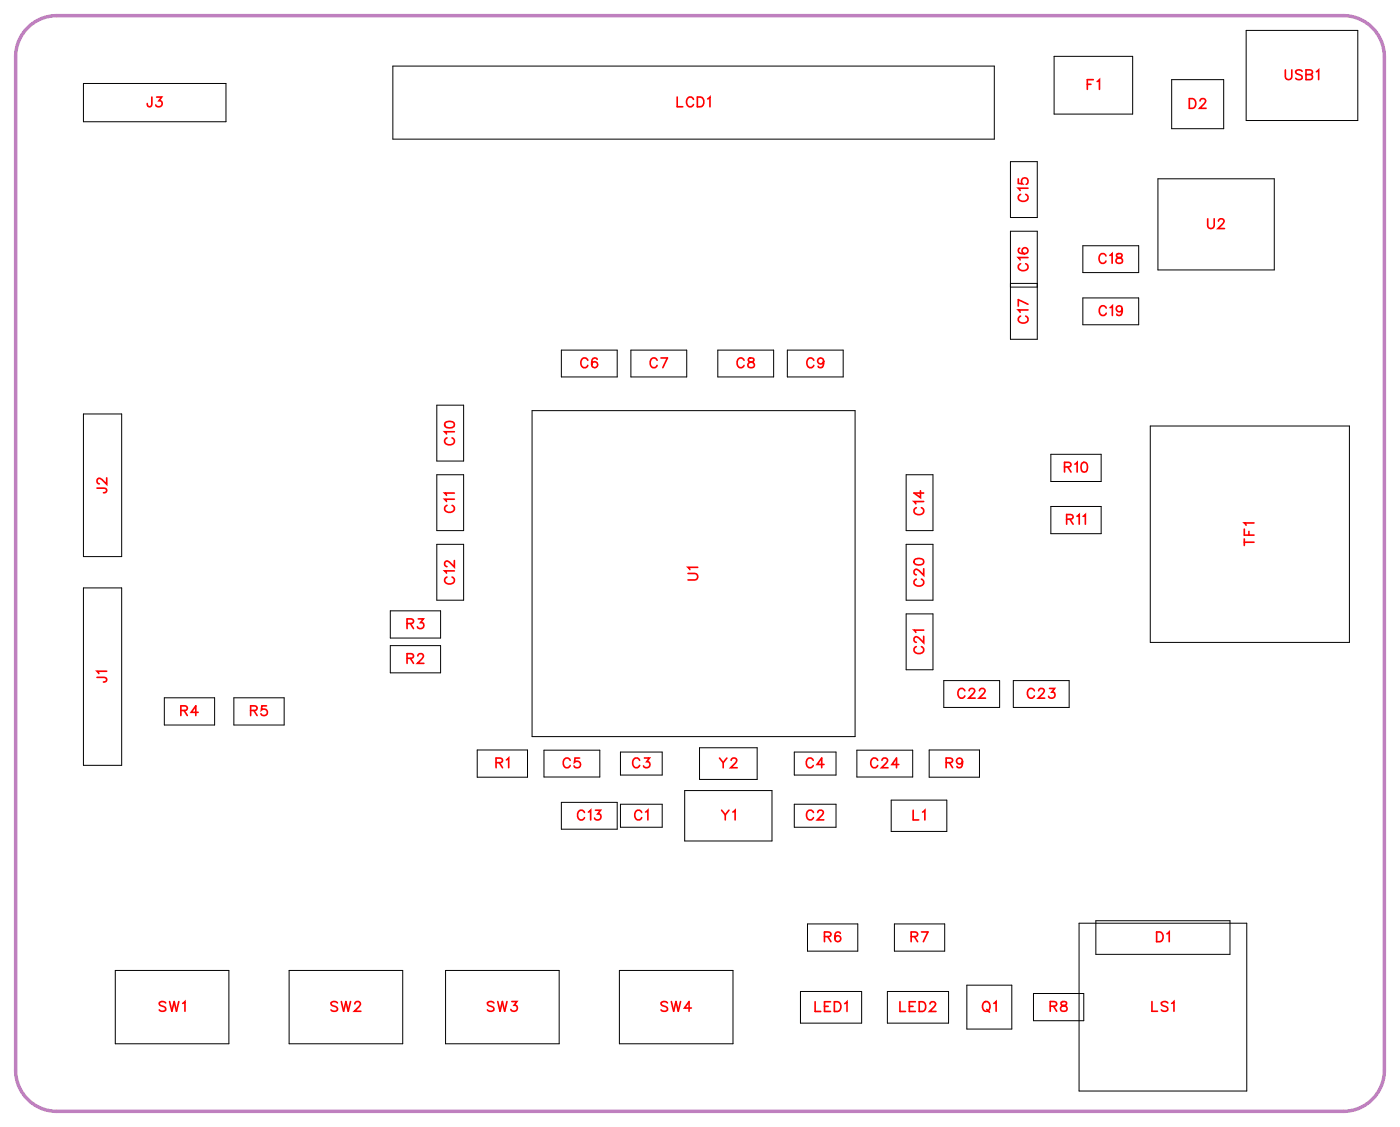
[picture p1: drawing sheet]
<svg xmlns="http://www.w3.org/2000/svg" width="102mm" height="82mm" viewBox="0 0 102 82" stroke-linecap="round" stroke-linejoin="round" font-family="sans-serif">
<path d="M2.3 1.8l.5-.4 .7-.2 .6-.1h94a3 3 0 0 1 3 3v74a3 3 0 0 1-3 3h-94a3 3 0 0 1-3-3v-74a2.99 2.99 0 0 1 1.2-2.3z" fill="none" stroke="#bf80bf" stroke-width=".25"/>
<g fill="none" stroke="#000" stroke-width=".07">
<path d="M6.1 6.1h10.4v2.8h-10.4zM28.7 4.8h43.9v5.4h-43.9zM73.8 11.8h2v4.1h-2zM73.8 16.9h2v7.9h-2zM77 4.1h5.8v4.2h-5.8zM79.1 17.9h4.1v2h-4.1zM84.6 13.1h8.5v6.6h-8.5zM85.6 5.8h3.8v3.6h-3.8zM91 2.2h8.2v6.6h-8.2zM6.1 30.2h2.8v10.4h-2.8zM31.9 29.6h2v4.1h-2zM31.9 34.7h2v4h-2z"/>
<path d="M31.9 39.7h2v4.1h-2zM38.9 30h23.6v23.8h-23.6zM41 25.6h4.1v1.9h-4.1zM46.1 25.6h4.1v1.9h-4.1zM52.4 25.6h4.1v1.9h-4.1zM57.5 25.6h4.1v1.9h-4.1zM66.2 34.7h2v4h-2zM66.2 39.7h2v4.1h-2zM73.8 21h2M73.8 20.7h2M76.8 33.2h3.7v2h-3.7zM76.8 37h3.7v2h-3.7z"/>
<path d="M79.1 21.8h4.1v1.9h-4.1zM84 31.1h14.6v15.8h-14.6zM6.1 42.9h2.8v13h-2.8zM12 50.9h3.7v2h-3.7zM17.1 50.9h3.7v2h-3.7zM28.5 44.6h3.7v2h-3.7zM28.5 47.1h3.7v2h-3.7zM34.9 54.8h3.6v1.9h-3.6zM39.7 54.8h4.1v1.9h-4.1zM41 58.6h4.1v1.9h-4.1zM45.3 54.9h3.1v1.7h-3.1zM45.3 58.7h3.1v1.7h-3.1z"/>
<path d="M50 57.7h6.4v3.7h-6.4zM51.1 54.6h4.2v2.3h-4.2zM58 58.7h3.1v1.7h-3.1zM58 54.9h3.1v1.7h-3.1zM62.6 54.8h4.1v1.9h-4.1zM65.1 58.4h4.1v2.3h-4.1zM66.2 44.8h2v4.1h-2zM67.9 54.8h3.7v1.9h-3.7zM69 49.7h4v2h-4zM74 49.7h4.1v2h-4.1zM8.4 70.9h8.3v5.3h-8.3zM21.1 70.9h8.3v5.3h-8.3z"/>
<path d="M32.6 70.9h8.3v5.3h-8.3zM45.3 70.9h8.3v5.3h-8.3zM58.5 72.4h4.5v2.3h-4.5zM59 67.5h3.7v1.9h-3.7zM64.8 72.4h4.5v2.3h-4.5zM65.3 67.5h3.7v1.9h-3.7zM70.6 71.9h3.3v3.2h-3.3zM75.5 72.5h3.7v2h-3.7zM78.8 67.4h12.3v12.3h-12.3zM80.1 67.2h9.8v2.5h-9.8z"/>
</g>
<g fill="none" stroke="#f00" stroke-width=".12">
<path d="M11.1 7.1v.6l-.3 .1v-.2M11.4 7.1h.4l-.2 .3a.24 .24 0 0 1 .2 .3 .24 .24 0 0 1-.4 0M49.5 7.1v.7h.4M50.7 7.3a.26 .26 0 0 0-.3-.2 .26 .26 0 0 0-.2 .3v.1a.26 .26 0 0 0 .2 .3 .26 .26 0 0 0 .3-.2M50.9 7.1h.3a.38 .38 0 0 1 .2 .3 .38 .38 0 0 1-.2 .4h-.3zM51.7 7.2l.2-.1v.7M74.4 13.1v.3h.3a.25 .25 0 0 1 0-.4 .25 .25 0 0 1 .4 .1 .25 .25 0 0 1-.1 .4M74.5 18.1l-.1 .1a.35 .35 0 0 0 .3 .4 .35 .35 0 0 0 .4-.3 .22 .22 0 0 0-.2-.2 .22 .22 0 0 0-.2 .2 .22 .22 0 0 0 .2 .2M74.6 14.2a.26 .26 0 0 0-.2 .3 .26 .26 0 0 0 .3 .2h.1a.26 .26 0 0 0 .3-.2 .26 .26 0 0 0-.2-.3M74.6 19.3a.26 .26 0 0 0-.2 .3 .26 .26 0 0 0 .3 .2h.1a.26 .26 0 0 0 .3-.2 .26 .26 0 0 0-.2-.3M75.1 13.7h-.7l.1 .2M75.1 18.8h-.7l.1 .2"/>
<path d="M79.4 6.2h.3M79.9 5.8h-.5v.7M80.2 6l.1-.2v.7M80.8 18.7a.26 .26 0 0 0-.3-.2 .26 .26 0 0 0-.2 .3v.2a.26 .26 0 0 0 .2 .2 .26 .26 0 0 0 .3-.1M81.1 18.7l.2-.2v.7M81.6 18.6v.2l.3 .1 .1 .1a.24 .24 0 0 1-.2 .2 .24 .24 0 0 1-.3-.2l.5-.3-.1-.1zM86.9 7.2h.2a.38 .38 0 0 1 .3 .4 .38 .38 0 0 1-.3 .3h-.2zM87.7 7.4l.1-.2h.1l.2 .1-.1 .3-.4 .3h.5M88.2 16v.5l.2 .2 .3-.1v-.6M89 16.1l.2-.1h.1l.1 .1-.1 .2-.3 .4h.5M93.9 5.1v.5l.2 .2 .2-.1 .1-.6M95.1 5.2l-.1-.1-.3 .1v.2l.4 .2v.1l-.1 .1-.3-.1"/>
<path d="M95.4 5.4l.5 .1v.2l-.2 .1h-.3v-.7l.5 .1v.2h-.2M96.2 5.2l.1-.1v.7M7.1 35.6l.6 .1 .1 .2-.2 .1M7.8 34.9v.5l-.3-.4-.3-.1-.1 .2v.1l.2 .1M32.5 30.9l.3-.1a.3 .3 0 0 1 .4 .2 .38 .38 0 0 1-.4 .2 .38 .38 0 0 1-.3-.2zM32.7 32a.26 .26 0 0 0-.2 .3 .26 .26 0 0 0 .3 .2h.1a.26 .26 0 0 0 .3-.2 .26 .26 0 0 0-.2-.3M32.7 36.9a.26 .26 0 0 0-.2 .3 .26 .26 0 0 0 .3 .2h.1a.26 .26 0 0 0 .3-.2 .26 .26 0 0 0-.2-.3M33.2 31.5h-.7l.1 .2M33.2 36.4h-.7l.1 .2M33.2 36h-.7l.1 .2M42.9 26.3a.26 .26 0 0 0-.3-.2 .26 .26 0 0 0-.2 .3v.2a.26 .26 0 0 0 .2 .2 .26 .26 0 0 0 .3-.1M43.6 26.2a.35 .35 0 0 0-.4 .2 .35 .35 0 0 0 .2 .4 .22 .22 0 0 0 .3-.2 .22 .22 0 0 0-.2-.2 .22 .22 0 0 0-.3 .2"/>
<path d="M48 26.3a.26 .26 0 0 0-.3-.2 .26 .26 0 0 0-.2 .3v.2a.26 .26 0 0 0 .2 .2 .26 .26 0 0 0 .3-.1M48.3 26.1h.5l-.4 .7M54.4 26.3a.26 .26 0 0 0-.3-.2 .26 .26 0 0 0-.2 .3v.2a.26 .26 0 0 0 .2 .2 .26 .26 0 0 0 .3-.1M54.7 26.2v.2l.3 .1 .1 .1a.24 .24 0 0 1-.2 .3 .24 .24 0 0 1-.3-.3l.5-.3-.1-.1zM59.5 26.3a.26 .26 0 0 0-.3-.2 .26 .26 0 0 0-.2 .3v.2a.26 .26 0 0 0 .2 .2 .26 .26 0 0 0 .3-.1M60.2 26.4a.22 .22 0 0 1-.3 .2 .22 .22 0 0 1-.1-.4 .22 .22 0 0 1 .3 0l.1 .2a.34 .34 0 0 1-.3 .4l-.1-.1M66.9 37.1a.26 .26 0 0 0-.1 .3 .26 .26 0 0 0 .2 .2h.2a.26 .26 0 0 0 .3-.2 .26 .26 0 0 0-.2-.3M67.2 35.8v.5l-.4-.3h.7M67.5 36.6h-.7l.1 .2M74.6 23.1a.26 .26 0 0 0-.2 .3 .26 .26 0 0 0 .3 .2h.1a.26 .26 0 0 0 .3-.2 .26 .26 0 0 0-.2-.3M75.1 22.6h-.7l.1 .2M75.1 22.2l-.7-.3v.4"/>
<path d="M77.8 34.1h.4v-.2l-.1-.1h-.3v.7M77.9 37.9h.4l.1-.2-.2-.1h-.3v.7M78 34.1l.2 .4M78.2 37.9l.2 .4M78.5 33.9l.2-.1v.7M78.7 37.7l.1-.1v.7M79.1 33.8h.1a.37 .37 0 0 1 .3 .3 .37 .37 0 0 1-.3 .4 .45 .45 0 0 1-.1-.7zM79.1 37.7l.2-.1v.7M80.8 22.5a.26 .26 0 0 0-.3-.2 .26 .26 0 0 0-.2 .3v.2a.26 .26 0 0 0 .2 .2 .26 .26 0 0 0 .3-.1M81.1 22.5l.2-.2v.7M82 22.6a.22 .22 0 0 1-.3 .2 .22 .22 0 0 1-.1-.4 .22 .22 0 0 1 .4 0v.2a.34 .34 0 0 1-.3 .4l-.1-.1M90.9 39.6h.7"/>
<path d="M90.9 38.6v.5h.7M90.9 39.4v.4M91.2 38.8v.3M91.6 38.2h-.7l.1 .1M7.1 49.5h.6l.1 .2-.2 .1M7.8 49h-.7l.1 .2M13.2 51.9l.4-.1 .1-.1-.2-.2h-.3v.7M13.4 51.9l.3 .3M14.5 52h-.5l.3-.5v.7M18.3 51.9l.4-.1 .1-.1-.2-.2h-.3v.7M18.5 51.9l.3 .3M19.5 51.5h-.4v.3a.25 .25 0 0 1 .4 0 .25 .25 0 0 1-.1 .4 .25 .25 0 0 1-.3-.1"/>
<path d="M29.7 48.1l.4-.1 .1-.1-.2-.2h-.3v.7M29.7 45.5h.4l.1-.2-.2-.1h-.3v.7M30 48.1l.2 .3M30 45.5l.2 .4M30.5 47.9l.2-.2h.1l.1 .2-.1 .2-.3 .3h.5M30.6 45.2h.3l-.2 .3a.24 .24 0 0 1 .2 .3 .24 .24 0 0 1-.4 0M32.7 42.1a.26 .26 0 0 0-.2 .3 .26 .26 0 0 0 .3 .2h.1a.26 .26 0 0 0 .3-.2 .26 .26 0 0 0-.2-.3M33.2 41.7h-.7l.1 .1M33.2 40.9v.5l-.3-.3-.3-.1-.1 .1v.1l.2 .2M36.2 55.7h.4l.1-.2-.2-.2h-.3v.8M36.5 55.7l.2 .4M37 55.5l.2-.2v.8"/>
<path d="M41.7 55.5a.26 .26 0 0 0-.3-.2 .26 .26 0 0 0-.2 .3v.2a.26 .26 0 0 0 .2 .3 .26 .26 0 0 0 .3-.2M42.3 55.3h-.3v.4a.25 .25 0 0 1 .4-.1 .25 .25 0 0 1-.1 .4 .25 .25 0 0 1-.4-.1M42.7 59.3a.26 .26 0 0 0-.3-.1 .26 .26 0 0 0-.2 .2v.2a.26 .26 0 0 0 .2 .3 .26 .26 0 0 0 .3-.2M43 59.3l.2-.1v.7M43.5 59.2h.4l-.2 .2a.24 .24 0 0 1 .1 .4 .24 .24 0 0 1-.4-.1M46.7 55.5a.26 .26 0 0 0-.3-.2 .26 .26 0 0 0-.2 .3v.2a.26 .26 0 0 0 .2 .3 .26 .26 0 0 0 .3-.2M46.9 59.3a.26 .26 0 0 0-.3-.1 .26 .26 0 0 0-.2 .2v.2a.26 .26 0 0 0 .2 .3 .26 .26 0 0 0 .3-.2M47.1 55.3h.4l-.3 .3a.24 .24 0 0 1 .2 .4 .24 .24 0 0 1-.4-.1M47.2 59.3l.1-.1v.7M50.3 41.9h.5l.2 .2-.1 .2h-.6M51 41.4h-.7l.1 .2M52.6 55.3l.2 .4v.4"/>
<path d="M52.7 59.2l.3 .3v.4M53.1 55.3l-.3 .4M53.3 59.2l-.3 .3M53.4 55.5l.2-.2h.1l.1 .2-.1 .2-.3 .4h.5M53.5 59.3l.2-.1v.7M59.4 55.5a.26 .26 0 0 0-.3-.2 .26 .26 0 0 0-.2 .3v.2a.26 .26 0 0 0 .2 .3 .26 .26 0 0 0 .3-.2M59.4 59.3a.26 .26 0 0 0-.3-.1 .26 .26 0 0 0-.2 .2v.2a.26 .26 0 0 0 .2 .3 .26 .26 0 0 0 .3-.2M59.7 59.3l.2-.1h.1l.2 .1-.1 .2-.4 .4h.5M60.2 55.8h-.5l.3-.5v.8M64.1 55.5a.26 .26 0 0 0-.3-.2 .26 .26 0 0 0-.2 .3v.2a.26 .26 0 0 0 .2 .3 .26 .26 0 0 0 .3-.2M64.4 55.5l.2-.2h.1l.1 .2-.1 .2-.3 .4h.5M65.7 55.8h-.5l.3-.5v.8"/>
<path d="M66.7 59.2v.7h.4M66.8 40.9l.3-.1a.3 .3 0 0 1 .4 .2 .38 .38 0 0 1-.4 .3 .38 .38 0 0 1-.3-.3zM66.9 42.3a.26 .26 0 0 0-.1 .3 .26 .26 0 0 0 .2 .2h.2a.26 .26 0 0 0 .3-.2 .26 .26 0 0 0-.2-.3M66.9 47.2a.26 .26 0 0 0-.1 .3 .26 .26 0 0 0 .2 .2h.2a.26 .26 0 0 0 .3-.2 .26 .26 0 0 0-.2-.3M67.4 59.3l.2-.1v.7M67.5 41.5v.5l-.4-.3-.2-.1-.1 .1v.1l.1 .2M67.5 46.5v.4l-.4-.3-.2-.1-.1 .1v.2l.1 .1M67.5 46h-.7l.1 .2M69.1 55.7h.4l.1-.2-.2-.2h-.3v.8M69.4 55.7l.2 .4M70.3 55.6a.22 .22 0 0 1-.3 .2 .22 .22 0 0 1-.1-.4 .22 .22 0 0 1 .4 0v.2a.34 .34 0 0 1-.3 .5l-.1-.1M70.5 50.4a.26 .26 0 0 0-.3-.1 .26 .26 0 0 0-.2 .2v.2a.26 .26 0 0 0 .2 .3 .26 .26 0 0 0 .3-.2"/>
<path d="M70.8 50.4l.1-.1h.2l.1 .1-.1 .2-.3 .4h.4M71.6 50.4l.1-.1h.1l.2 .1-.1 .2-.4 .4h.5M75.6 50.4a.26 .26 0 0 0-.3-.1 .26 .26 0 0 0-.2 .2v.2a.26 .26 0 0 0 .2 .3 .26 .26 0 0 0 .3-.2M75.9 50.4l.1-.1h.2l.1 .1-.1 .2-.3 .4h.4M76.7 50.3h.3l-.2 .2a.24 .24 0 0 1 .2 .4 .24 .24 0 0 1-.4-.1M12.1 73.2l-.2-.1-.3 .1 .1 .2 .4 .2v.1l-.2 .1-.3-.1M12.4 73.1l.2 .7 .1-.7 .2 .7 .2-.7M13.3 73.3l.2-.2v.7M24.7 73.2l-.2-.1-.3 .1v.2l.5 .2v.1l-.2 .1-.3-.1M24.9 73.1l.2 .7 .2-.7 .1 .7 .2-.7M25.9 73.3l.2-.2h.1l.1 .2-.1 .2-.3 .3h.5M36.1 73.2l-.2-.1-.3 .1 .1 .2 .4 .2v.1l-.2 .1-.3-.1"/>
<path d="M36.4 73.1l.1 .7 .2-.7 .2 .7 .1-.7M37.4 73.1h.4l-.2 .3a.24 .24 0 0 1 .1 .4 .24 .24 0 0 1-.4-.1M48.8 73.2l-.2-.1-.3 .1 .1 .2 .4 .2v.1l-.2 .1-.3-.1M49 73.1l.2 .7 .2-.7 .2 .7 .1-.7M50.5 73.6h-.5l.3-.5v.7M59.6 73.1v.7h.4M60.2 68.4h.4l.1-.2-.2-.2h-.3v.8M60.2 73.5h.3M60.5 68.4l.2 .4M60.7 73.1h-.5v.7h.5M61 73.1h.2a.38 .38 0 0 1 .2 .4 .38 .38 0 0 1-.2 .3h-.2zM61.4 68.1a.35 .35 0 0 0-.5 .2 .35 .35 0 0 0 .3 .5 .22 .22 0 0 0 .2-.2 .22 .22 0 0 0-.2-.3 .22 .22 0 0 0-.2 .2"/>
<path d="M61.7 73.3l.2-.2v.7M65.8 73.1v.7h.4M66.4 73.5h.3M66.6 68.4h.4v-.2l-.1-.2h-.3v.8M66.8 68.4l.2 .4M66.9 73.1h-.5v.7h.5M67.2 73.1h.2a.38 .38 0 0 1 .2 .4 .38 .38 0 0 1-.2 .3h-.2zM67.3 68h.5l-.3 .8M67.9 73.3l.2-.2h.1l.2 .2-.1 .2-.4 .3h.5M71.9 73.2a.33 .33 0 0 1 .4 .3 .33 .33 0 0 1-.4 .3l-.1-.2zM72.1 73.7l.2 .2M72.6 73.3l.2-.2v.7"/>
<path d="M76.7 73.5l.4-.1 .1-.1-.2-.2h-.3v.7M77 73.5l.2 .3M77.6 73.2v.2l.3 .1 .1 .1a.24 .24 0 0 1-.3 .2 .24 .24 0 0 1-.2-.2l.4-.3v-.1zM84.2 73.1v.7h.4M84.5 68h.2a.38 .38 0 0 1 .3 .4 .38 .38 0 0 1-.3 .4h-.2zM85.3 68.2l.1-.2v.8M85.3 73.2l-.1-.1-.4 .1 .1 .2 .4 .2v.1l-.1 .1-.4-.1M85.6 73.3l.2-.2v.7"/>
</g>
<g font-size="1.2" fill="#fff">
<text x="10.7" y="8.1">J3</text>
<text x="49.4" y="8.1">LCD1</text>
<text x="79.4" y="6.8">F1</text>
<text x="86.8" y="8.2">D2</text>
<text x="93.8" y="6.1">USB1</text>
<text x="75.4" y="14.8" transform="rotate(-90 75.4 14.8)">C15</text>
<text x="88.2" y="17">U2</text>
<text x="75.4" y="23.6" transform="rotate(-90 75.4 23.6)">C17</text>
<text x="75.4" y="19.8" transform="rotate(-90 75.4 19.8)">C16</text>
<text x="80.2" y="19.5">C18</text>
<text x="80.3" y="23.3">C19</text>
<text x="42.4" y="27.1">C6</text>
<text x="47.4" y="27.1">C7</text>
<text x="53.8" y="27.1">C8</text>
<text x="58.9" y="27.1">C9</text>
<text x="33.5" y="32.5" transform="rotate(-90 33.5 32.5)">C10</text>
<text x="77.7" y="34.8">R10</text>
<text x="8.1" y="36" transform="rotate(-90 8.1 36)">J2</text>
<text x="33.5" y="37.5" transform="rotate(-90 33.5 37.5)">C11</text>
<text x="67.8" y="37.6" transform="rotate(-90 67.8 37.6)">C14</text>
<text x="77.9" y="38.6">R11</text>
<text x="91.9" y="39.9" transform="rotate(-90 91.9 39.9)">TF1</text>
<text x="29.7" y="46.2">R3</text>
<text x="33.5" y="42.7" transform="rotate(-90 33.5 42.7)">C12</text>
<text x="51.3" y="42.4" transform="rotate(-90 51.3 42.4)">U1</text>
<text x="67.8" y="47.8" transform="rotate(-90 67.8 47.8)">C21</text>
<text x="67.8" y="42.8" transform="rotate(-90 67.8 42.8)">C20</text>
<text x="8.1" y="49.9" transform="rotate(-90 8.1 49.9)">J1</text>
<text x="13.2" y="52.5">R4</text>
<text x="18.2" y="52.5">R5</text>
<text x="29.7" y="48.7">R2</text>
<text x="69.9" y="51.3">C22</text>
<text x="75" y="51.3">C23</text>
<text x="36.2" y="56.4">R1</text>
<text x="41.1" y="56.4">C5</text>
<text x="46.2" y="56.3">C3</text>
<text x="52.5" y="56.4">Y2</text>
<text x="58.8" y="56.3">C4</text>
<text x="63.6" y="56.4">C24</text>
<text x="69.1" y="56.4">R9</text>
<text x="42.1" y="60.2">C13</text>
<text x="46.3" y="60.2">C1</text>
<text x="52.7" y="60.2">Y1</text>
<text x="58.9" y="60.2">C2</text>
<text x="66.7" y="60.2">L1</text>
<text x="60.2" y="69.1">R6</text>
<text x="66.5" y="69.1">R7</text>
<text x="84.4" y="69.1">D1</text>
<text x="11.6" y="74.1">SW1</text>
<text x="24.1" y="74.1">SW2</text>
<text x="35.5" y="74.1">SW3</text>
<text x="48.2" y="74.1">SW4</text>
<text x="59.5" y="74.1">LED1</text>
<text x="65.7" y="74.1">LED2</text>
<text x="71.7" y="74.1">Q1</text>
<text x="76.7" y="74.1">R8</text>
<text x="84.1" y="74.1">LS1</text>
</g>
</svg>
